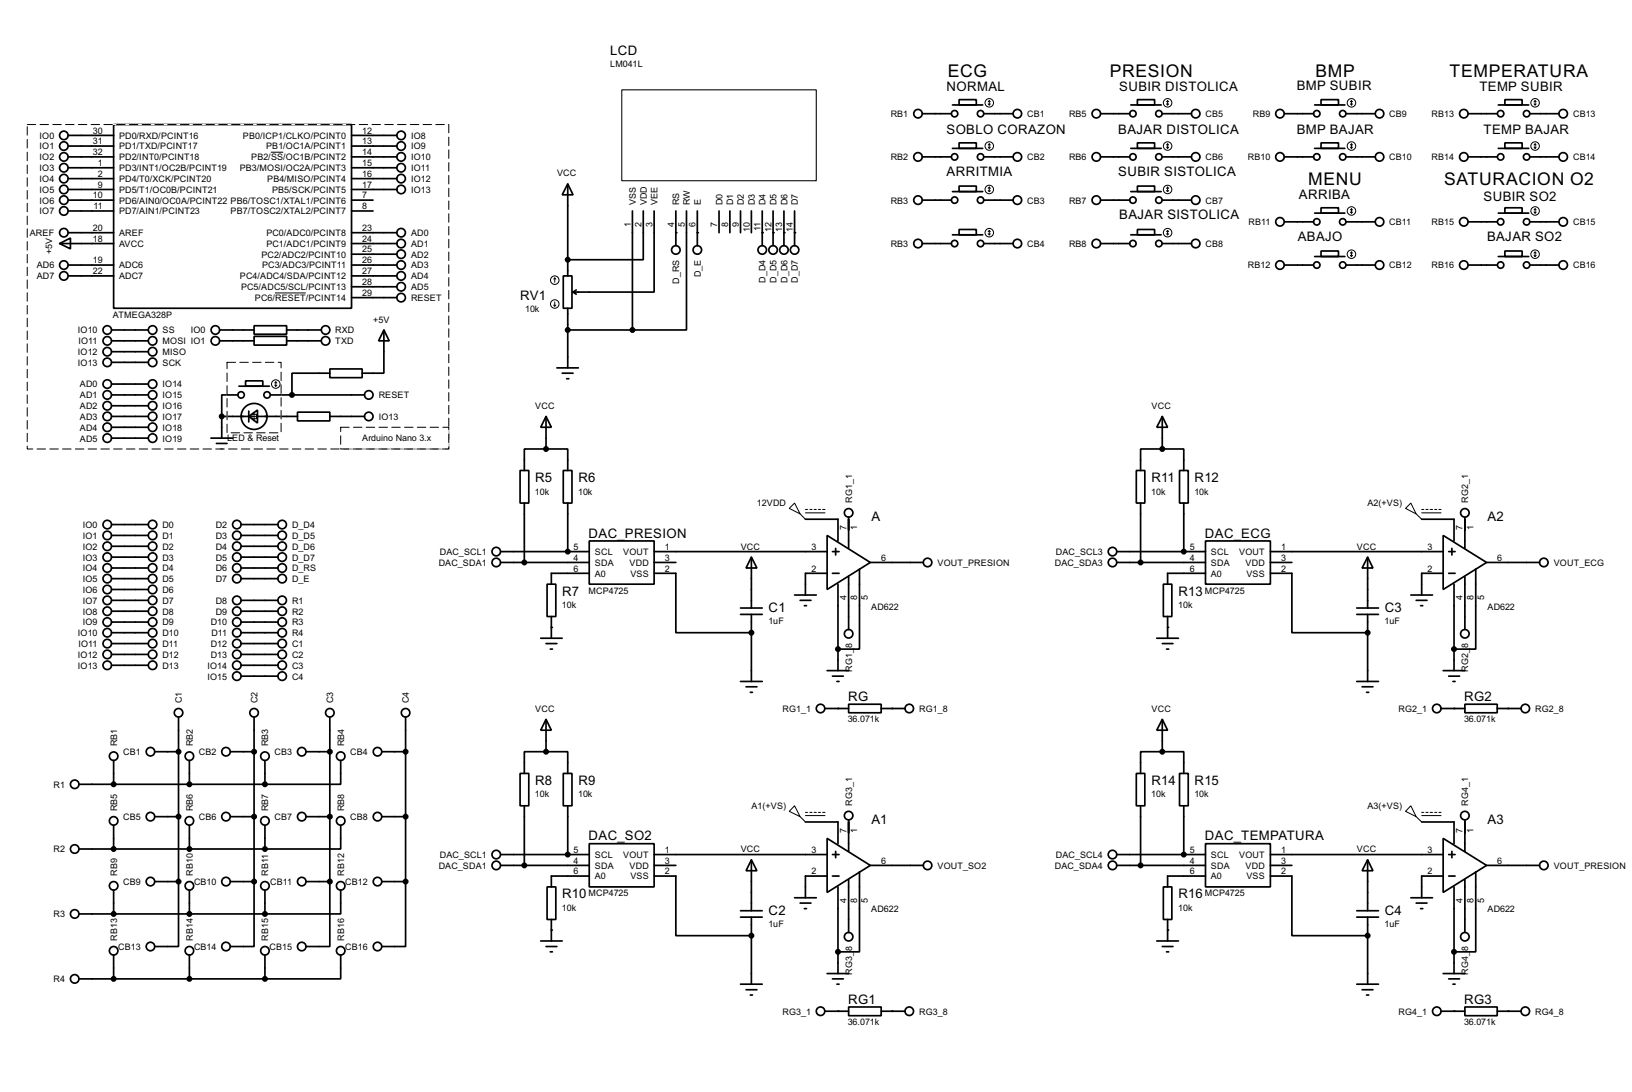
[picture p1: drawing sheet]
<svg xmlns="http://www.w3.org/2000/svg" width="383mm" height="256mm" viewBox="0 0 383 256" stroke-linecap="round" stroke-linejoin="round" font-family="sans-serif">
<g fill="none" stroke="#000" stroke-width=".4">
<path d="M16.1 39.4h10.6M16.1 36.9h10.6M16.1 34.3h10.6M16.1 31.8h10.6M26.7 29.3h55.9v43.1h-55.9zM82.6 39.4h10.7M82.6 36.9h10.7M82.6 34.3h10.7M82.6 31.8h10.7M216.7 36.9h6.9M216.7 26.7h6.9M223.8 24.7h7.1"/>
<path d="M223.8 34.9h7.1M225.4 23.4h4v1.3h-4zM225.4 33.6h4v1.3h-4zM231.2 36.9h6.9M231.2 26.7h6.9M258.6 36.9h6.9M258.6 26.7h6.9M265.7 24.7h7.2M265.7 34.9h7.2M267.3 23.4h4v1.3h-4zM267.3 33.6h4v1.3h-4zM273.1 36.9h6.9"/>
<path d="M273.1 26.7h6.9M301.8 36.9h6.9M301.8 26.7h6.9M308.9 24.7h7.1M308.9 34.9h7.1M310.4 23.4h4.1v1.3h-4.1zM310.4 33.6h4.1v1.3h-4.1zM316.3 36.9h6.8M316.3 26.7h6.8M345 36.9h6.8M345 26.7h6.8M352.1 24.7h7.1"/>
<path d="M352.1 34.9h7.1M353.6 23.4h4.1v1.3h-4.1zM353.6 33.6h4.1v1.3h-4.1zM359.5 36.9h6.8M359.5 26.7h6.8M14 57.2l2.6-1.3v2.6zM14 57.2h12.7M16.1 49.6h10.6M16.1 47h10.6M16.1 44.5h10.6M16.1 42h10.6M16.1 54.7h10.6"/>
<path d="M82.6 49.6h5.1M82.6 47h5.1M82.6 44.5h10.7M82.6 42h10.7M82.6 54.7h10.7M82.6 57.2h10.7M82.6 59.7h10.7M133.4 43.2l1.3 2.6h-2.6zM133.4 43.2v21.6M148.6 49.6v27.9M151.2 49.6v11.4h-17.8M153.7 49.6v19h-19"/>
<path d="M158.8 49.6v8.1M161.3 49.6v27.9h-12.7M163.9 49.6v8.1M169 49.6v5.1M171.5 49.6v5.1M174 49.6v5.1M176.6 49.6v5.1M179.1 49.6v8.1M181.7 49.6v8.1M184.2 49.6v8.1M186.7 49.6v8.1M216.7 47h6.9"/>
<path d="M216.7 57.2h6.9M223.8 45h7.1M223.8 55.2h7.1M225.4 43.7h4v1.3h-4zM225.4 53.9h4v1.3h-4zM231.2 47h6.9M231.2 57.2h6.9M258.6 47h6.9M258.6 57.2h6.9M265.7 45h7.2M265.7 55.2h7.2M267.3 43.7h4v1.3h-4z"/>
<path d="M267.3 53.9h4v1.3h-4zM273.1 47h6.9M273.1 57.2h6.9M301.8 52.1h6.9M308.9 50.1h7.1M310.4 48.8h4.1v1.3h-4.1zM310.4 59h4.1v1.3h-4.1zM316.3 52.1h6.8M345 52.1h6.8M352.1 50.1h7.1M353.6 48.8h4.1v1.3h-4.1zM353.6 59h4.1v1.3h-4.1z"/>
<path d="M359.5 52.1h6.8M16.1 62.3h10.6M16.1 64.8h10.6M26.2 77.5h8.7M51.6 77.5h8.1M59.7 76.5h7.7v2h-7.7zM59.7 79h7.7v2.1h-7.7zM67.4 77.5h8.1M82.6 62.3h10.7M82.6 64.8h10.7M82.6 67.4h10.7M82.6 69.9h10.7"/>
<path d="M90.2 77.5l1.3 2.6h-2.5zM90.2 77.5v10.2h-5.1M132.4 64.8h2v7.6h-2zM133.4 77.5h15.2M133.4 72.4v14M134.7 68.6l.7 .5M135.4 68.1l-.7 .5M301.8 62.3h6.9M308.9 60.3h7.1M316.3 62.3h6.8M345 62.3h6.8M352.1 60.3h7.1"/>
<path d="M359.5 62.3h6.8M26.2 97.8h8.7M26.2 80.1h8.7M26.2 82.6h8.7M26.2 85.1h8.7M26.2 90.2h8.7M26.2 92.8h8.7M26.2 95.3h8.7M51.6 80.1h8.1M52.1 97.8h6.4M52.1 97.8v5.1M55.9 92.8h-3.8v5"/>
<path d="M56.2 90.7h7.1M57.7 89.5h4.1v1.2h-4.1zM58.5 97.8l2-1.5v3.1zM58.5 96.6v2.5M60.5 97.8h9.4M63.6 92.8h22.1M67.4 80.1h8.1M69.9 96.8h7.6v2.1h-7.6zM77.5 86.7h7.6v2h-7.6zM77.5 87.7h-8.9v5.1M77.5 97.8h8.2M128.3 97.8l1.3 2.6h-2.5z"/>
<path d="M128.3 97.8v7.7M130.9 86.4h5M132.1 87.7h2.6M133.2 89h.5M273.1 97.8l1.3 2.6h-2.6zM273.1 97.8v7.7M26.2 100.4h8.7M26.2 102.9h8.7M49.6 102.9h5.1M50.9 104.2h2.5M51.9 105.5h.5M122.2 110.5h2.1v7.7h-2.1z"/>
<path d="M123.2 118.2v13.9M128.3 105.5h5.1v5M128.3 105.5h-5.1v5M132.4 110.5h2v7.7h-2zM133.4 118.2v11.4M267 110.5h2v7.7h-2zM268 118.2v13.9M273.1 105.5h5.1v5M273.1 105.5h-5.1v5M277.2 110.5h2v7.7h-2zM278.2 118.2v11.4M26.2 123.2h8.7"/>
<path d="M26.2 138.5h8.7M26.2 135.9h8.7M26.2 133.4h8.7M26.2 130.9h8.7M26.2 128.3h8.7M26.2 125.8h8.7M56.7 123.2h8.6M56.7 135.9h8.6M56.7 133.4h8.6M56.7 130.9h8.6M56.7 128.3h8.6M56.7 125.8h8.6"/>
<path d="M117.7 129.6h20.8M117.7 132.1h20.8M128.6 137.2h2v7.6h-2zM138.5 127.1h15.2v10.1h-15.2zM138.5 134.7h-8.9v2.5M153.7 134.7h5.1v13.9h17.8M153.7 129.6h40.7M153.7 132.1h5.1M176.6 130.9l1.3 2.5h-2.6zM176.6 130.9v11.9M186.7 139.8h5.1M189.3 122h7.6v5.1"/>
<path d="M194.4 125.8l10.1 6.3-10.1 6.4zM194.4 134.7h-5.1v5.1M195.6 134.7h1.6M195.6 129.6h1.6M196.4 128.8v1.6M196.9 137.2v20.3M199.4 121.5v7.3M199.4 135.4v12.5M202 133.7v18.8h-5.1M204.5 132.1h12.5M262.4 129.6h20.9M262.4 132.1h20.9"/>
<path d="M273.4 137.2h2v7.6h-2zM283.3 127.1h15.2v10.1h-15.2zM283.3 134.7h-8.9v2.5M298.5 134.7h5.1v13.9h17.8M298.5 129.6h40.6M298.5 132.1h5.1M321.4 130.9l1.2 2.5h-2.5zM321.4 130.9v11.9M331.5 139.8h5.1M334.1 122h7.6v5.1M339.1 125.8l10.2 6.3-10.2 6.4zM339.1 134.7h-5v5.1"/>
<path d="M340.4 134.7h1.5M340.4 129.6h1.5M341.2 128.8v1.6M341.7 137.2v20.3M344.2 121.5v7.3M344.2 135.4v12.5M346.8 133.7v18.8h-5.1M349.3 132.1h12.5M26.2 143.6h8.7M26.2 141h8.7M26.2 156.3h8.7M26.2 153.7h8.7"/>
<path d="M26.2 151.2h8.7M26.2 148.6h8.7M26.2 146.1h8.7M56.7 143.6h8.6M56.7 141h8.6M56.7 156.3h8.6M56.7 153.7h8.6M56.7 151.2h8.6M56.7 148.6h8.6M56.7 146.1h8.6M56.7 158.8h8.6M127.1 149.9h5"/>
<path d="M128.3 151.2h2.6M129.3 152.5h.5M129.6 144.8v5.1M174 142.8h5.1M174 144.3h5.1M176.6 144.3v15.8M188 141h2.6M189 142.3h.5M194.4 157.5h5M195.6 158.8h2.6M271.8 149.9h5.1M273.1 151.2h2.5"/>
<path d="M274.1 152.5h.5M274.4 144.8v5.1M318.8 142.8h5.1M318.8 144.3h5.1M321.4 144.3v15.8M332.8 141h2.5M333.8 142.3h.5M339.1 157.5h5.1M340.4 158.8h2.6M26.7 178.6v5.6M36.4 176.6h5.6M42 168.5v38.6"/>
<path d="M44.5 178.6v5.6M54.2 176.6h5.5M59.7 168.5v38.6M62.3 178.6v5.6M71.9 176.6h5.6M77.5 168.5v38.6M80.1 178.6v5.6h-17.8M89.7 176.6h5.6M95.3 168.5v38.6M128.3 169l1.3 2.5h-2.5zM128.3 176.6h5.1v5.1M128.3 176.6h-5.1v5.1"/>
<path d="M128.3 169v7.6M174 160.1h5.1M175.3 161.3h2.6M176.3 162.6h.5M193.9 166.4h5.5M196.7 160.1h.5M199.4 165.4h7.7v2h-7.7zM207.1 166.4h5.6M273.1 169l1.3 2.5h-2.6zM273.1 176.6h5.1v5.1M273.1 176.6h-5.1v5.1M273.1 169v7.6"/>
<path d="M318.8 160.1h5.1M320.1 161.3h2.5M321.1 162.6h.5M338.6 166.4h5.6M341.4 160.1h.5M344.2 165.4h7.6v2h-7.6zM351.8 166.4h5.6M18.6 184.2h43.7M18.6 199.4h43.7M26.7 193.9v5.5M36.4 191.8h5.6M44.5 193.9v5.5"/>
<path d="M54.2 191.8h5.5M62.3 193.9v5.5M71.9 191.8h5.6M80.1 193.9v5.5h-17.8M89.7 191.8h5.6M122.2 181.7h2.1v7.6h-2.1zM123.2 189.3v14M132.4 181.7h2v7.6h-2zM133.4 189.3v11.4M138.5 198.2h15.2v10.1h-15.2zM189.3 193.1h7.6v5.1M194.4 196.9l10.1 6.4-10.1 6.3z"/>
<path d="M196.4 200v1.5M199.4 192.6v7.4M267 181.7h2v7.6h-2zM268 189.3v14M277.2 181.7h2v7.6h-2zM278.2 189.3v11.4M283.3 198.2h15.2v10.1h-15.2zM334.1 193.1h7.6v5.1M339.1 196.9l10.2 6.4-10.2 6.3zM341.2 200v1.5M344.2 192.6v7.4M18.6 214.7h43.7"/>
<path d="M26.7 209.1v5.6M36.4 207.1h5.6M42 207.1v15.2h-5.6M44.5 209.1v5.6M54.2 207.1h5.5M59.7 207.1v15.2h-5.5M62.3 209.1v5.6M71.9 207.1h5.6M77.5 207.1v15.2h-5.6M80.1 209.1v5.6h-17.8M89.7 207.1h5.6M95.3 207.1v15.2h-5.6"/>
<path d="M117.7 200.7h20.8M117.7 203.3h20.8M128.6 208.3h2v7.7h-2zM129.6 216v5M138.5 205.8h-8.9v2.5M153.7 205.8h5.1v14h17.8M153.7 200.7h40.7M153.7 203.3h5.1M174 213.9h5.1M174 215.4h5.1M176.6 202l1.3 2.5h-2.6zM176.6 202v11.9"/>
<path d="M176.6 215.4v15.8M186.7 210.9h5.1M188 212.1h2.6M189 213.4h.5M194.4 205.8h-5.1v5.1M195.6 205.8h1.6M195.6 200.7h1.6M196.9 208.3v20.4M199.4 206.6v12.4M202 204.8v18.8h-5.1M204.5 203.3h12.5M262.4 200.7h20.9"/>
<path d="M262.4 203.3h20.9M273.4 208.3h2v7.7h-2zM274.4 216v5M283.3 205.8h-8.9v2.5M298.5 205.8h5.1v14h17.8M298.5 200.7h40.6M298.5 203.3h5.1M318.8 213.9h5.1M318.8 215.4h5.1M321.4 202l1.2 2.5h-2.5zM321.4 202v11.9M321.4 215.4v15.8"/>
<path d="M331.5 210.9h5.1M332.8 212.1h2.5M333.8 213.4h.5M339.1 205.8h-5v5.1M340.4 205.8h1.5M340.4 200.7h1.5M341.7 208.3v20.4M344.2 206.6v12.4M346.8 204.8v18.8h-5.1M349.3 203.3h12.5M18.6 229.9h43.7M26.7 224.3v5.6"/>
<path d="M44.5 224.3v5.6M62.3 224.3v5.6M80.1 224.3v5.6h-17.8M127.1 221h5M128.3 222.3h2.6M129.3 223.6h.5M174 231.2h5.1M175.3 232.5h2.6M176.3 233.7h.5M193.9 237.5h5.5M194.4 228.7h5M195.6 229.9h2.6"/>
<path d="M196.7 231.2h.5M199.4 236.5h7.7v2.1h-7.7zM207.1 237.5h5.6M271.8 221h5.1M273.1 222.3h2.5M274.1 223.6h.5M318.8 231.2h5.1M320.1 232.5h2.5M321.1 233.7h.5M338.6 237.5h5.6M339.1 228.7h5.1M340.4 229.9h2.6"/>
<path d="M341.4 231.2h.5M344.2 236.5h7.6v2.1h-7.6zM351.8 237.5h5.6"/>
<circle cx="15" cy="36.9" r="1"/>
<circle cx="15" cy="31.8" r="1"/>
<circle cx="15" cy="39.4" r="1"/>
<circle cx="15" cy="34.3" r="1"/>
<circle cx="94.2" cy="31.8" r="1"/>
<circle cx="94.2" cy="34.3" r="1"/>
<circle cx="94.2" cy="36.9" r="1"/>
<circle cx="94.2" cy="39.4" r="1"/>
<circle cx="215.7" cy="36.9" r="1"/>
<circle cx="215.7" cy="26.7" r="1"/>
<circle cx="224.3" cy="26.7" r=".75"/>
<circle cx="224.3" cy="36.9" r=".75"/>
<circle cx="230.4" cy="26.7" r=".75"/>
<circle cx="230.4" cy="36.9" r=".75"/>
<circle cx="239" cy="36.9" r="1"/>
<circle cx="239" cy="26.7" r="1"/>
<circle cx="257.6" cy="36.9" r="1"/>
<circle cx="257.6" cy="26.7" r="1"/>
<circle cx="266.2" cy="36.9" r=".75"/>
<circle cx="266.2" cy="26.7" r=".75"/>
<circle cx="272.3" cy="36.9" r=".75"/>
<circle cx="272.3" cy="26.7" r=".75"/>
<circle cx="280.9" cy="36.9" r="1"/>
<circle cx="280.9" cy="26.7" r="1"/>
<circle cx="300.7" cy="26.7" r="1"/>
<circle cx="300.7" cy="36.9" r="1"/>
<circle cx="309.4" cy="36.9" r=".75"/>
<circle cx="309.4" cy="26.7" r=".75"/>
<circle cx="315.5" cy="36.9" r=".75"/>
<circle cx="315.5" cy="26.7" r=".75"/>
<circle cx="324.1" cy="36.9" r="1"/>
<circle cx="324.1" cy="26.7" r="1"/>
<circle cx="343.9" cy="26.7" r="1"/>
<circle cx="343.9" cy="36.9" r="1"/>
<circle cx="352.6" cy="36.9" r=".75"/>
<circle cx="352.6" cy="26.7" r=".75"/>
<circle cx="358.7" cy="36.9" r=".75"/>
<circle cx="358.7" cy="26.7" r=".75"/>
<circle cx="367.3" cy="26.7" r="1"/>
<circle cx="367.3" cy="36.9" r="1"/>
<circle cx="15" cy="47" r="1"/>
<circle cx="15" cy="42" r="1"/>
<circle cx="15" cy="49.6" r="1"/>
<circle cx="15" cy="44.5" r="1"/>
<circle cx="15" cy="54.7" r="1"/>
<circle cx="94.2" cy="44.5" r="1"/>
<circle cx="94.2" cy="42" r="1"/>
<circle cx="94.2" cy="54.7" r="1"/>
<circle cx="94.2" cy="57.2" r="1"/>
<circle cx="94.2" cy="59.7" r="1"/>
<circle cx="158.8" cy="58.7" r="1"/>
<circle cx="163.8" cy="58.7" r="1"/>
<circle cx="179.1" cy="58.7" r="1"/>
<circle cx="181.6" cy="58.7" r="1"/>
<circle cx="184.2" cy="58.7" r="1"/>
<circle cx="186.7" cy="58.7" r="1"/>
<circle cx="215.7" cy="47" r="1"/>
<circle cx="215.7" cy="57.2" r="1"/>
<circle cx="224.3" cy="57.2" r=".75"/>
<circle cx="224.3" cy="47" r=".75"/>
<circle cx="230.4" cy="57.2" r=".75"/>
<circle cx="230.4" cy="47" r=".75"/>
<circle cx="239" cy="47" r="1"/>
<circle cx="239" cy="57.2" r="1"/>
<circle cx="257.6" cy="47" r="1"/>
<circle cx="257.6" cy="57.2" r="1"/>
<circle cx="266.2" cy="57.2" r=".75"/>
<circle cx="266.2" cy="47" r=".75"/>
<circle cx="272.3" cy="57.2" r=".75"/>
<circle cx="272.3" cy="47" r=".75"/>
<circle cx="280.9" cy="47" r="1"/>
<circle cx="280.9" cy="57.2" r="1"/>
<circle cx="300.7" cy="52.1" r="1"/>
<circle cx="309.4" cy="52.1" r=".75"/>
<circle cx="315.5" cy="52.1" r=".75"/>
<circle cx="324.1" cy="52.1" r="1"/>
<circle cx="343.9" cy="52.1" r="1"/>
<circle cx="352.6" cy="52.1" r=".75"/>
<circle cx="358.7" cy="52.1" r=".75"/>
<circle cx="367.3" cy="52.1" r="1"/>
<circle cx="15" cy="64.8" r="1"/>
<circle cx="15" cy="62.3" r="1"/>
<circle cx="25.2" cy="77.5" r="1"/>
<circle cx="35.8" cy="77.5" r="1"/>
<circle cx="50.6" cy="77.5" r="1"/>
<circle cx="76.5" cy="77.5" r="1"/>
<circle cx="94.2" cy="64.8" r="1"/>
<circle cx="94.2" cy="62.3" r="1"/>
<circle cx="94.2" cy="67.4" r="1"/>
<circle cx="94.2" cy="69.9" r="1"/>
<circle cx="300.7" cy="62.3" r="1"/>
<circle cx="309.4" cy="62.3" r=".75"/>
<circle cx="315.5" cy="62.3" r=".75"/>
<circle cx="324.1" cy="62.3" r="1"/>
<circle cx="343.9" cy="62.3" r="1"/>
<circle cx="352.6" cy="62.3" r=".75"/>
<circle cx="358.7" cy="62.3" r=".75"/>
<circle cx="367.3" cy="62.3" r="1"/>
<circle cx="25.2" cy="82.6" r="1"/>
<circle cx="25.2" cy="95.3" r="1"/>
<circle cx="25.2" cy="85.1" r="1"/>
<circle cx="25.2" cy="97.8" r="1"/>
<circle cx="25.2" cy="80.1" r="1"/>
<circle cx="25.2" cy="92.8" r="1"/>
<circle cx="25.2" cy="90.2" r="1"/>
<circle cx="35.8" cy="97.8" r="1"/>
<circle cx="35.8" cy="82.6" r="1"/>
<circle cx="35.8" cy="85.1" r="1"/>
<circle cx="35.8" cy="92.8" r="1"/>
<circle cx="35.8" cy="95.3" r="1"/>
<circle cx="35.8" cy="90.2" r="1"/>
<circle cx="35.8" cy="80.1" r="1"/>
<circle cx="50.6" cy="80.1" r="1"/>
<circle cx="56.6" cy="92.8" r=".75"/>
<circle cx="59.7" cy="97.8" r="3.1"/>
<circle cx="62.7" cy="92.8" r=".75"/>
<circle cx="76.5" cy="80.1" r="1"/>
<circle cx="86.6" cy="97.8" r="1"/>
<circle cx="86.6" cy="92.8" r="1"/>
<circle cx="25.2" cy="100.4" r="1"/>
<circle cx="25.2" cy="102.9" r="1"/>
<circle cx="35.8" cy="102.9" r="1"/>
<circle cx="35.8" cy="100.4" r="1"/>
<circle cx="25.2" cy="138.5" r="1"/>
<circle cx="25.2" cy="133.4" r="1"/>
<circle cx="25.2" cy="125.8" r="1"/>
<circle cx="25.2" cy="130.9" r="1"/>
<circle cx="25.2" cy="135.9" r="1"/>
<circle cx="25.2" cy="123.2" r="1"/>
<circle cx="25.2" cy="128.3" r="1"/>
<circle cx="35.8" cy="133.4" r="1"/>
<circle cx="35.8" cy="128.3" r="1"/>
<circle cx="35.8" cy="138.5" r="1"/>
<circle cx="35.8" cy="135.9" r="1"/>
<circle cx="35.8" cy="130.9" r="1"/>
<circle cx="35.8" cy="125.8" r="1"/>
<circle cx="35.8" cy="123.2" r="1"/>
<circle cx="55.6" cy="133.4" r="1"/>
<circle cx="55.6" cy="128.3" r="1"/>
<circle cx="55.6" cy="123.2" r="1"/>
<circle cx="55.6" cy="135.9" r="1"/>
<circle cx="55.6" cy="130.9" r="1"/>
<circle cx="55.6" cy="125.8" r="1"/>
<circle cx="66.3" cy="128.3" r="1"/>
<circle cx="66.3" cy="135.9" r="1"/>
<circle cx="66.3" cy="133.4" r="1"/>
<circle cx="66.3" cy="125.8" r="1"/>
<circle cx="66.3" cy="123.2" r="1"/>
<circle cx="66.3" cy="130.9" r="1"/>
<circle cx="116.6" cy="132.1" r="1"/>
<circle cx="116.6" cy="129.6" r="1"/>
<circle cx="199.4" cy="120.5" r="1"/>
<circle cx="217.9" cy="132.1" r="1"/>
<circle cx="261.4" cy="132.1" r="1"/>
<circle cx="261.4" cy="129.6" r="1"/>
<circle cx="344.2" cy="120.5" r="1"/>
<circle cx="362.7" cy="132.1" r="1"/>
<circle cx="25.2" cy="143.6" r="1"/>
<circle cx="25.2" cy="156.3" r="1"/>
<circle cx="25.2" cy="141" r="1"/>
<circle cx="25.2" cy="153.7" r="1"/>
<circle cx="25.2" cy="148.6" r="1"/>
<circle cx="25.2" cy="151.2" r="1"/>
<circle cx="25.2" cy="146.1" r="1"/>
<circle cx="35.8" cy="143.6" r="1"/>
<circle cx="35.8" cy="141" r="1"/>
<circle cx="35.8" cy="151.2" r="1"/>
<circle cx="35.8" cy="153.7" r="1"/>
<circle cx="35.8" cy="148.6" r="1"/>
<circle cx="35.8" cy="146.1" r="1"/>
<circle cx="35.8" cy="156.3" r="1"/>
<circle cx="55.6" cy="153.7" r="1"/>
<circle cx="55.6" cy="141" r="1"/>
<circle cx="55.6" cy="156.3" r="1"/>
<circle cx="55.6" cy="143.6" r="1"/>
<circle cx="55.6" cy="151.2" r="1"/>
<circle cx="55.6" cy="158.8" r="1"/>
<circle cx="55.6" cy="148.6" r="1"/>
<circle cx="55.6" cy="146.1" r="1"/>
<circle cx="66.3" cy="146.1" r="1"/>
<circle cx="66.3" cy="141" r="1"/>
<circle cx="66.3" cy="156.3" r="1"/>
<circle cx="66.3" cy="148.6" r="1"/>
<circle cx="66.3" cy="143.6" r="1"/>
<circle cx="66.3" cy="153.7" r="1"/>
<circle cx="66.3" cy="151.2" r="1"/>
<circle cx="66.3" cy="158.8" r="1"/>
<circle cx="199.4" cy="148.9" r="1"/>
<circle cx="344.2" cy="148.9" r="1"/>
<circle cx="26.7" cy="177.6" r="1"/>
<circle cx="35.3" cy="176.6" r="1"/>
<circle cx="41.9" cy="167.4" r="1"/>
<circle cx="44.5" cy="177.6" r="1"/>
<circle cx="53.1" cy="176.6" r="1"/>
<circle cx="59.7" cy="167.4" r="1"/>
<circle cx="62.2" cy="177.6" r="1"/>
<circle cx="70.9" cy="176.6" r="1"/>
<circle cx="77.5" cy="167.4" r="1"/>
<circle cx="80" cy="177.6" r="1"/>
<circle cx="88.7" cy="176.6" r="1"/>
<circle cx="95.3" cy="167.4" r="1"/>
<circle cx="192.8" cy="166.4" r="1"/>
<circle cx="213.6" cy="166.4" r="1"/>
<circle cx="337.6" cy="166.4" r="1"/>
<circle cx="358.4" cy="166.4" r="1"/>
<circle cx="17.5" cy="184.2" r="1"/>
<circle cx="17.5" cy="199.4" r="1"/>
<circle cx="26.7" cy="192.8" r="1"/>
<circle cx="35.3" cy="191.8" r="1"/>
<circle cx="44.5" cy="192.8" r="1"/>
<circle cx="53.1" cy="191.8" r="1"/>
<circle cx="62.2" cy="192.8" r="1"/>
<circle cx="70.9" cy="191.8" r="1"/>
<circle cx="80" cy="192.8" r="1"/>
<circle cx="88.7" cy="191.8" r="1"/>
<circle cx="199.4" cy="191.6" r="1"/>
<circle cx="344.2" cy="191.6" r="1"/>
<circle cx="17.5" cy="214.7" r="1"/>
<circle cx="26.7" cy="208.1" r="1"/>
<circle cx="35.3" cy="207.1" r="1"/>
<circle cx="44.5" cy="208.1" r="1"/>
<circle cx="53.1" cy="207.1" r="1"/>
<circle cx="62.2" cy="208.1" r="1"/>
<circle cx="70.9" cy="207.1" r="1"/>
<circle cx="80" cy="208.1" r="1"/>
<circle cx="88.7" cy="207.1" r="1"/>
<circle cx="116.6" cy="203.3" r="1"/>
<circle cx="116.6" cy="200.7" r="1"/>
<circle cx="217.9" cy="203.3" r="1"/>
<circle cx="261.4" cy="200.7" r="1"/>
<circle cx="261.4" cy="203.3" r="1"/>
<circle cx="362.7" cy="203.3" r="1"/>
<circle cx="17.5" cy="229.9" r="1"/>
<circle cx="26.7" cy="223.3" r="1"/>
<circle cx="35.3" cy="222.3" r="1"/>
<circle cx="44.5" cy="223.3" r="1"/>
<circle cx="53.1" cy="222.3" r="1"/>
<circle cx="62.2" cy="223.3" r="1"/>
<circle cx="70.9" cy="222.3" r="1"/>
<circle cx="80" cy="223.3" r="1"/>
<circle cx="88.7" cy="222.3" r="1"/>
<circle cx="192.8" cy="237.5" r="1"/>
<circle cx="199.4" cy="220" r="1"/>
<circle cx="213.6" cy="237.5" r="1"/>
<circle cx="337.6" cy="237.5" r="1"/>
<circle cx="344.2" cy="220" r="1"/>
<circle cx="358.4" cy="237.5" r="1"/>
</g>
<g fill="#000">
<circle cx="158.8" cy="54.7" r=".2"/>
<circle cx="163.9" cy="54.7" r=".2"/>
<circle cx="179.1" cy="54.7" r=".2"/>
<circle cx="181.7" cy="54.7" r=".2"/>
<circle cx="184.2" cy="54.7" r=".2"/>
<circle cx="186.7" cy="54.7" r=".2"/>
<circle cx="133.4" cy="61" r=".2"/>
<circle cx="133.4" cy="129.6" r=".2"/>
<circle cx="278.2" cy="129.6" r=".2"/>
<circle cx="129.6" cy="147.4" r=".2"/>
<circle cx="176.6" cy="148.6" r=".2"/>
<circle cx="274.4" cy="147.4" r=".2"/>
<circle cx="321.4" cy="148.6" r=".2"/>
<circle cx="196.9" cy="166.4" r=".2"/>
<circle cx="209.6" cy="166.4" r=".2"/>
<circle cx="341.7" cy="166.4" r=".2"/>
<circle cx="354.4" cy="166.4" r=".2"/>
<circle cx="129.6" cy="218.5" r=".2"/>
<circle cx="133.4" cy="200.7" r=".2"/>
<circle cx="176.6" cy="219.8" r=".2"/>
<circle cx="274.4" cy="218.5" r=".2"/>
<circle cx="278.2" cy="200.7" r=".2"/>
<circle cx="321.4" cy="219.8" r=".2"/>
<circle cx="196.9" cy="237.5" r=".2"/>
<circle cx="209.6" cy="237.5" r=".2"/>
<circle cx="341.7" cy="237.5" r=".2"/>
<circle cx="354.4" cy="237.5" r=".2"/>
</g>
<g fill="none" stroke="#000" stroke-width=".23">
<path d="M63.7 35.8h2.9M232.2 24.4l.3 .3M232.2 34.6l.3 .3M232.5 23.7v1M232.5 33.8v1.1M232.5 23.7l-.3 .2M232.5 23.7l.2 .2M232.5 33.8l-.3 .3M232.5 33.8l.2 .3M232.7 24.4l-.2 .3M232.7 34.6l-.2 .3M274.1 24.4l.3 .3"/>
<path d="M274.1 34.6l.3 .3M274.4 23.7v1M274.4 33.8v1.1M274.4 23.7l-.3 .2M274.4 23.7l.2 .2M274.4 33.8l-.3 .3M274.4 33.8l.2 .3M274.6 24.4l-.2 .3M274.6 34.6l-.2 .3M317.3 24.4l.3 .3M317.3 34.6l.3 .3M317.6 23.7v1"/>
<path d="M317.6 33.8v1.1M317.6 23.7l-.3 .2M317.6 23.7l.2 .2M317.6 33.8l-.3 .3M317.6 33.8l.2 .3M317.8 24.4l-.2 .3M317.8 34.6l-.2 .3M360.5 24.4l.2 .3M360.5 34.6l.2 .3M360.7 23.7v1M360.7 33.8v1.1M360.7 23.7l-.2 .2"/>
<path d="M360.7 23.7l.3 .2M360.7 33.8l-.2 .3M360.7 33.8l.3 .3M361 24.4l-.3 .3M361 34.6l-.3 .3M232.2 44.8l.3 .2M232.2 54.9l.3 .3M232.5 44v1M232.5 54.2v1M232.5 44l-.3 .3M232.5 44l.2 .3M232.5 54.2l-.3 .2"/>
<path d="M232.5 54.2l.2 .2M232.7 44.8l-.2 .2M232.7 54.9l-.2 .3M274.1 44.8l.3 .2M274.1 54.9l.3 .3M274.4 44v1M274.4 54.2v1M274.4 44l-.3 .3M274.4 44l.2 .3M274.4 54.2l-.3 .2M274.4 54.2l.2 .2M274.6 44.8l-.2 .2"/>
<path d="M274.6 54.9l-.2 .3M317.3 49.8l.3 .3M317.3 60l.3 .3M317.6 49.1v1M317.6 59.2v1.1M317.6 49.1l-.3 .2M317.6 49.1l.2 .2M317.6 59.2l-.3 .3M317.6 59.2l.2 .3M317.8 49.8l-.2 .3M317.8 60l-.2 .3M360.5 49.8l.2 .3"/>
<path d="M360.5 60l.2 .3M360.7 49.1v1M360.7 59.2v1.1M360.7 49.1l-.2 .2M360.7 49.1l.3 .2M360.7 59.2l-.2 .3M360.7 59.2l.3 .3M361 49.8l-.3 .3M361 60l-.3 .3M64.6 68.8h7.3M130.1 71.7l.3 .2M130.4 65.3l-.3 .3"/>
<path d="M130.4 65.3l.2 .3M130.4 65.3v1M130.4 70.9v1M130.6 71.7l-.2 .2M58.7 97.8h2.1M59.2 97.3h1.1v1.1h-1.1zM59.7 96.8v2.1M64.6 90.5l.2 .2M64.8 89.7v1M64.8 89.7l-.2 .3M64.8 89.7l.3 .3M65.1 90.5l-.3 .2"/>
<path d="M185.5 119.4l1.2-1.2 1.3 2.5zM189.3 119.7h.5M190.3 119.7h.5M191.3 119.7h.5M192.3 119.7h.5M193.3 119.7h.6M331.5 118.2l1.3 2.5-2.5-1.3zM334.1 119.7h.5M335.1 119.7h.5M336.1 119.7h.5M337.1 119.7h.5M338.1 119.7h.5"/>
<path d="M188 120.7l1.3 1.3M189.3 120.5h4.6M332.8 120.7l1.3 1.3M334.1 120.5h4.5M186.7 189.3l1.3 2.5-2.5-1.2zM188 191.8l1.3 1.3M189.3 190.8h.5M189.3 191.6h4.6M190.3 190.8h.5M191.3 190.8h.5M192.3 190.8h.5M193.3 190.8h.6"/>
<path d="M331.5 189.3l1.3 2.5-2.5-1.2zM332.8 191.8l1.3 1.3M334.1 190.8h.5M334.1 191.6h4.5M335.1 190.8h.5M336.1 190.8h.5M337.1 190.8h.5M338.1 190.8h.5"/>
<circle cx="232.4" cy="34.3" r="1"/>
<circle cx="232.4" cy="24.2" r="1"/>
<circle cx="274.3" cy="34.3" r="1"/>
<circle cx="274.3" cy="24.2" r="1"/>
<circle cx="317.5" cy="34.3" r="1"/>
<circle cx="317.5" cy="24.2" r="1"/>
<circle cx="360.7" cy="34.3" r="1"/>
<circle cx="360.7" cy="24.2" r="1"/>
<circle cx="232.4" cy="44.5" r="1"/>
<circle cx="232.4" cy="54.7" r="1"/>
<circle cx="274.3" cy="44.5" r="1"/>
<circle cx="274.3" cy="54.7" r="1"/>
<circle cx="317.5" cy="49.6" r="1"/>
<circle cx="317.5" cy="59.7" r="1"/>
<circle cx="360.7" cy="49.6" r="1"/>
<circle cx="360.7" cy="59.7" r="1"/>
<circle cx="130.3" cy="71.4" r="1"/>
<circle cx="130.3" cy="65.8" r="1"/>
<circle cx="64.8" cy="90.2" r="1"/>
</g>
<path d="M6.4 29.3h99.1v76.2h-99.1zM53.4 85.1h12.7v16.6h-12.7zM80.1 100.4h25.4v5.1h-25.4z" fill="none" stroke="#fff" stroke-width=".23"/>
<path d="M6.4 29.3h99.1v76.2h-99.1zM53.4 85.1h12.7v16.6h-12.7zM80.1 100.4h25.4v5.1h-25.4z" fill="none" stroke="#000" stroke-width=".23" stroke-dasharray="2 1"/>
<g fill="#000" stroke="#000" stroke-width=".4">
<circle cx="133.4" cy="61" r=".5"/>
<circle cx="133.4" cy="77.5" r=".5"/>
<circle cx="148.6" cy="77.5" r=".5"/>
<circle cx="52.1" cy="97.8" r=".5"/>
<circle cx="68.6" cy="92.8" r=".5"/>
<circle cx="128.3" cy="105.5" r=".5"/>
<circle cx="273.1" cy="105.5" r=".5"/>
<circle cx="123.2" cy="132.1" r=".5"/>
<circle cx="133.4" cy="129.6" r=".5"/>
<circle cx="268" cy="132.1" r=".5"/>
<circle cx="278.1" cy="129.6" r=".5"/>
<circle cx="176.5" cy="148.6" r=".5"/>
<circle cx="196.9" cy="152.5" r=".5"/>
<circle cx="321.3" cy="148.6" r=".5"/>
<circle cx="341.6" cy="152.5" r=".5"/>
<circle cx="41.9" cy="176.6" r=".5"/>
<circle cx="59.7" cy="176.6" r=".5"/>
<circle cx="77.5" cy="176.6" r=".5"/>
<circle cx="95.3" cy="176.6" r=".5"/>
<circle cx="128.3" cy="176.6" r=".5"/>
<circle cx="273.1" cy="176.6" r=".5"/>
<circle cx="26.7" cy="184.2" r=".5"/>
<circle cx="26.7" cy="199.4" r=".5"/>
<circle cx="41.9" cy="191.8" r=".5"/>
<circle cx="44.5" cy="199.4" r=".5"/>
<circle cx="44.5" cy="184.2" r=".5"/>
<circle cx="59.7" cy="191.8" r=".5"/>
<circle cx="62.2" cy="184.2" r=".5"/>
<circle cx="62.2" cy="199.4" r=".5"/>
<circle cx="77.5" cy="191.8" r=".5"/>
<circle cx="95.3" cy="191.8" r=".5"/>
<circle cx="26.7" cy="214.7" r=".5"/>
<circle cx="41.9" cy="207.1" r=".5"/>
<circle cx="44.5" cy="214.7" r=".5"/>
<circle cx="59.7" cy="207.1" r=".5"/>
<circle cx="62.2" cy="214.7" r=".5"/>
<circle cx="77.5" cy="207.1" r=".5"/>
<circle cx="95.3" cy="207.1" r=".5"/>
<circle cx="123.2" cy="203.3" r=".5"/>
<circle cx="133.4" cy="200.7" r=".5"/>
<circle cx="176.5" cy="219.8" r=".5"/>
<circle cx="268" cy="203.3" r=".5"/>
<circle cx="278.1" cy="200.7" r=".5"/>
<circle cx="321.3" cy="219.8" r=".5"/>
<circle cx="26.7" cy="229.9" r=".5"/>
<circle cx="44.5" cy="229.9" r=".5"/>
<circle cx="62.2" cy="229.9" r=".5"/>
<circle cx="196.9" cy="223.6" r=".5"/>
<circle cx="341.6" cy="223.6" r=".5"/>
</g>
<path d="M146.1 21.1h45.7v21.4h-45.7z" fill="none" stroke="#000" stroke-width=".25"/>
<g font-size="4.6">
<text x="222.7" y="18">ECG</text>
<text x="260.8" y="18">PRESION</text>
<text x="309.1" y="18">BMP</text>
<text x="340.6" y="18">TEMPERATURA</text>
<text x="307.4" y="43.4">MENU</text>
<text x="339.3" y="43.4">SATURACION O2</text>
</g>
<g font-size="3.5">
<text x="143.4" y="12.9">LCD</text>
<text x="222.4" y="21.3">NORMAL</text>
<text x="263" y="21.3">SUBIR DISTOLICA</text>
<text x="304.7" y="21.1">BMP SUBIR</text>
<text x="347.6" y="21.3">TEMP SUBIR</text>
<text x="222.4" y="31.5">SOBLO CORAZON</text>
<text x="262.8" y="31.5">BAJAR DISTOLICA</text>
<text x="304.7" y="31.5">BMP BAJAR</text>
<text x="348.6" y="31.5">TEMP BAJAR</text>
<text x="222.4" y="41.4">ARRITMIA</text>
<text x="262.8" y="41.4">SUBIR SISTOLICA</text>
<text x="305.2" y="46.7">ARRIBA</text>
<text x="348.6" y="47.3">SUBIR SO2</text>
<text x="263" y="51.5">BAJAR SISTOLICA</text>
<text x="305" y="56.7">ABAJO</text>
<text x="349.4" y="56.7">BAJAR SO2</text>
<text x="122.2" y="70.4">RV1</text>
<text x="125.8" y="113.2">R5</text>
<text x="135.9" y="113.2">R6</text>
<text x="270.6" y="113.2">R11</text>
<text x="280.7" y="113.2">R12</text>
<text x="204.8" y="122.4">A</text>
<text x="349.6" y="122.4">A2</text>
<text x="138.3" y="126.3">DAC_PRESION</text>
<text x="283.1" y="126.3">DAC_ECG</text>
<text x="132.1" y="139.9">R7</text>
<text x="180.6" y="143.7">C1</text>
<text x="276.9" y="139.9">R13</text>
<text x="325.4" y="143.7">C3</text>
<text x="199.3" y="164.6">RG</text>
<text x="344.1" y="164.6">RG2</text>
<text x="125.8" y="184.4">R8</text>
<text x="135.9" y="184.4">R9</text>
<text x="270.6" y="184.4">R14</text>
<text x="280.7" y="184.4">R15</text>
<text x="138.3" y="197.4">DAC_SO2</text>
<text x="204.8" y="193.6">A1</text>
<text x="283.1" y="197.4">DAC_TEMPATURA</text>
<text x="349.6" y="193.6">A3</text>
<text x="132.1" y="211">R10</text>
<text x="180.6" y="214.8">C2</text>
<text x="276.9" y="211">R16</text>
<text x="325.4" y="214.8">C4</text>
<text x="199.3" y="235.7">RG1</text>
<text x="344.1" y="235.7">RG3</text>
</g>
<g font-size="2.4">
<text x="143.4" y="15.8">LM041L</text>
<text x="209.3" y="27.5">RB1</text>
<text x="241.4" y="27.5">CB1</text>
<text x="251.2" y="27.5">RB5</text>
<text x="283.3" y="27.5">CB5</text>
<text x="294.4" y="27.5">RB9</text>
<text x="326.4" y="27.5">CB9</text>
<text x="336.4" y="27.5">RB13</text>
<text x="369.6" y="27.5">CB13</text>
<text x="9.3" y="35.1">IO1</text>
<text x="9.3" y="32.6">IO0</text>
<text x="21.9" y="33.9">31</text>
<text x="21.9" y="31.4">30</text>
<text x="28" y="35.1">PD1/TXD/PCINT17</text>
<text x="28" y="32.6">PD0/RXD/PCINT16</text>
<text x="57.1" y="32.6">PB0/ICP1/CLKO/PCINT0</text>
<text x="62.5" y="35.1">PB1/OC1A/PCINT1</text>
<text x="85.1" y="31.4">12</text>
<text x="85.1" y="33.9">13</text>
<text x="96.6" y="32.6">IO8</text>
<text x="96.6" y="35.1">IO9</text>
<text x="9.3" y="40.2">IO3</text>
<text x="9.3" y="37.7">IO2</text>
<text x="21.9" y="36.4">32</text>
<text x="23" y="41.6">2</text>
<text x="23" y="39">1</text>
<text x="28" y="40.2">PD3/INT1/OC2B/PCINT19</text>
<text x="28" y="37.7">PD2/INT0/PCINT18</text>
<text x="56.3" y="40.2">PB3/MOSI/OC2A/PCINT3</text>
<text x="59" y="37.7">PB2/SS/OC1B/PCINT2</text>
<text x="85.1" y="39">15</text>
<text x="85.1" y="36.4">14</text>
<text x="85.1" y="41.6">16</text>
<text x="96.6" y="37.7">IO10</text>
<text x="96.6" y="40.2">IO11</text>
<text x="130.9" y="41.5">VCC</text>
<text x="209.3" y="37.7">RB2</text>
<text x="241.4" y="37.7">CB2</text>
<text x="251.2" y="37.7">RB6</text>
<text x="283.3" y="37.7">CB6</text>
<text x="293.2" y="37.7">RB10</text>
<text x="326.4" y="37.7">CB10</text>
<text x="336.4" y="37.7">RB14</text>
<text x="369.6" y="37.7">CB14</text>
<text x="9.3" y="47.8">IO6</text>
<text x="9.3" y="45.3">IO5</text>
<text x="9.3" y="42.7">IO4</text>
<text x="21.9" y="46.6">10</text>
<text x="23" y="44.1">9</text>
<text x="28" y="47.8">PD6/AIN0/OC0A/PCINT22 PB6/TOSC1/XTAL1/PCINT6</text>
<text x="28" y="45.3">PD5/T1/OC0B/PCINT21</text>
<text x="28" y="42.7">PD4/T0/XCK/PCINT20</text>
<text x="62.8" y="42.7">PB4/MISO/PCINT4</text>
<text x="63.9" y="45.3">PB5/SCK/PCINT5</text>
<text x="85.1" y="44.1">17</text>
<text x="85.1" y="46.6">7</text>
<text x="96.6" y="42.7">IO12</text>
<text x="96.6" y="45.3">IO13</text>
<text x="209.3" y="47.8">RB3</text>
<text x="241.4" y="47.8">CB3</text>
<text x="251.2" y="47.8">RB7</text>
<text x="283.3" y="47.8">CB7</text>
<text x="9.3" y="50.4">IO7</text>
<text x="22" y="49.2">11</text>
<text x="28" y="50.4">PD7/AIN1/PCINT23</text>
<text x="54.2" y="50.4">PB7/TOSC2/XTAL2/PCINT7</text>
<text x="85.1" y="49.2">8</text>
<text x="148.2" y="53.2" transform="rotate(-90 148.2 53.2)">1</text>
<text x="149.4" y="48.3" transform="rotate(-90 149.4 48.3)">VSS</text>
<text x="150.8" y="53.3" transform="rotate(-90 150.8 53.3)">2</text>
<text x="152" y="48.3" transform="rotate(-90 152 48.3)">VDD</text>
<text x="153.3" y="53.3" transform="rotate(-90 153.3 53.3)">3</text>
<text x="154.5" y="48.3" transform="rotate(-90 154.5 48.3)">VEE</text>
<text x="158.4" y="53.2" transform="rotate(-90 158.4 53.2)">4</text>
<text x="159.6" y="48.3" transform="rotate(-90 159.6 48.3)">RS</text>
<text x="160.9" y="53.3" transform="rotate(-90 160.9 53.3)">5</text>
<text x="162.1" y="48.3" transform="rotate(-90 162.1 48.3)">RW</text>
<text x="163.5" y="53.3" transform="rotate(-90 163.5 53.3)">6</text>
<text x="164.7" y="48.3" transform="rotate(-90 164.7 48.3)">E</text>
<text x="168.6" y="53.3" transform="rotate(-90 168.6 53.3)">7</text>
<text x="169.8" y="48.3" transform="rotate(-90 169.8 48.3)">D0</text>
<text x="171.1" y="53.2" transform="rotate(-90 171.1 53.2)">8</text>
<text x="172.3" y="48.3" transform="rotate(-90 172.3 48.3)">D1</text>
<text x="173.6" y="53.3" transform="rotate(-90 173.6 53.3)">9</text>
<text x="174.8" y="48.3" transform="rotate(-90 174.8 48.3)">D2</text>
<text x="177.4" y="48.3" transform="rotate(-90 177.4 48.3)">D3</text>
<text x="179.9" y="48.3" transform="rotate(-90 179.9 48.3)">D4</text>
<text x="182.5" y="48.3" transform="rotate(-90 182.5 48.3)">D5</text>
<text x="185" y="48.3" transform="rotate(-90 185 48.3)">D6</text>
<text x="187.5" y="48.3" transform="rotate(-90 187.5 48.3)">D7</text>
<text x="293.4" y="52.9">RB11</text>
<text x="326.4" y="52.9">CB11</text>
<text x="336.4" y="52.9">RB15</text>
<text x="369.6" y="52.9">CB15</text>
<text x="7" y="55.4">AREF</text>
<text x="12.3" y="59.7" transform="rotate(-90 12.3 59.7)">+5V</text>
<text x="21.9" y="56.8">18</text>
<text x="21.9" y="54.3">20</text>
<text x="28" y="58">AVCC</text>
<text x="28" y="55.4">AREF</text>
<text x="62.6" y="58">PC1/ADC1/PCINT9</text>
<text x="62.6" y="55.4">PC0/ADC0/PCINT8</text>
<text x="85.1" y="59.3">25</text>
<text x="85.1" y="56.8">24</text>
<text x="85.1" y="54.3">23</text>
<text x="96.6" y="55.4">AD0</text>
<text x="96.6" y="58">AD1</text>
<text x="176.2" y="54.4" transform="rotate(-90 176.2 54.4)">10</text>
<text x="178.7" y="54.3" transform="rotate(-90 178.7 54.3)">11</text>
<text x="181.3" y="54.4" transform="rotate(-90 181.3 54.4)">12</text>
<text x="183.8" y="54.4" transform="rotate(-90 183.8 54.4)">13</text>
<text x="186.3" y="54.4" transform="rotate(-90 186.3 54.4)">14</text>
<text x="209.3" y="58">RB3</text>
<text x="241.4" y="58">CB4</text>
<text x="251.2" y="58">RB8</text>
<text x="283.3" y="58">CB8</text>
<text x="8.6" y="63.1">AD6</text>
<text x="8.6" y="65.6">AD7</text>
<text x="21.9" y="61.9">19</text>
<text x="21.9" y="64.4">22</text>
<text x="28" y="63.1">ADC6</text>
<text x="28" y="65.6">ADC7</text>
<text x="56.4" y="65.6">PC4/ADC4/SDA/PCINT12</text>
<text x="61.4" y="60.5">PC2/ADC2/PCINT10</text>
<text x="61.6" y="63.1">PC3/ADC3/PCINT11</text>
<text x="85.1" y="64.4">27</text>
<text x="85.1" y="61.9">26</text>
<text x="96.6" y="60.5">AD2</text>
<text x="96.6" y="63.1">AD3</text>
<text x="96.6" y="65.6">AD4</text>
<text x="164.7" y="65.1" transform="rotate(-90 164.7 65.1)">D_E</text>
<text x="293.2" y="63.1">RB12</text>
<text x="326.4" y="63.1">CB12</text>
<text x="336.4" y="63.1">RB16</text>
<text x="369.6" y="63.1">CB16</text>
<text x="56.6" y="68.1">PC5/ADC5/SCL/PCINT13</text>
<text x="59.9" y="70.7">PC6/RESET/PCINT14</text>
<text x="85.1" y="69.5">29</text>
<text x="85.1" y="67">28</text>
<text x="96.6" y="68.1">AD5</text>
<text x="96.6" y="70.7">RESET</text>
<text x="159.6" y="66.7" transform="rotate(-90 159.6 66.7)">D_RS</text>
<text x="179.9" y="66.4" transform="rotate(-90 179.9 66.4)">D_D4</text>
<text x="182.4" y="66.4" transform="rotate(-90 182.4 66.4)">D_D5</text>
<text x="185" y="66.4" transform="rotate(-90 185 66.4)">D_D6</text>
<text x="187.5" y="66.4" transform="rotate(-90 187.5 66.4)">D_D7</text>
<text x="26.5" y="74.6">ATMEGA328P</text>
<text x="87.7" y="75.8">+5V</text>
<text x="123.4" y="73.4">10k</text>
<text x="18.3" y="78.3">IO10</text>
<text x="18.3" y="83.4">IO12</text>
<text x="18.4" y="80.8">IO11</text>
<text x="38.2" y="78.3">SS</text>
<text x="38.2" y="80.8">MOSI IO1</text>
<text x="38.2" y="83.4">MISO</text>
<text x="44.8" y="78.3">IO0</text>
<text x="78.8" y="78.3">RXD</text>
<text x="78.8" y="80.8">TXD</text>
<text x="18.3" y="85.9">IO13</text>
<text x="38.2" y="85.9">SCK</text>
<text x="18.8" y="91">AD0</text>
<text x="18.8" y="93.6">AD1</text>
<text x="38.2" y="91">IO14</text>
<text x="38.2" y="93.6">IO15</text>
<text x="89" y="93.6">RESET</text>
<text x="18.8" y="96.1">AD2</text>
<text x="18.8" y="98.6">AD3</text>
<text x="18.8" y="101.2">AD4</text>
<text x="38.2" y="96.1">IO16</text>
<text x="38.2" y="98.6">IO17</text>
<text x="38.2" y="101.2">IO18</text>
<text x="89" y="98.6">IO13</text>
<text x="125.8" y="96.1">VCC</text>
<text x="270.6" y="96.1">VCC</text>
<text x="18.8" y="103.7">AD5</text>
<text x="38.2" y="103.7">IO19</text>
<text x="53.4" y="103.7">LED &amp; Reset</text>
<text x="85.1" y="103.7">Arduino Nano 3.x</text>
<text x="125.7" y="116.2">10k</text>
<text x="135.9" y="116.2">10k</text>
<text x="177.9" y="119">12VDD</text>
<text x="200.2" y="118.1" transform="rotate(-90 200.2 118.1)">RG1_1</text>
<text x="270.5" y="116.2">10k</text>
<text x="280.7" y="116.2">10k</text>
<text x="321.3" y="119">A2(+VS)</text>
<text x="345" y="118.1" transform="rotate(-90 345 118.1)">RG2_1</text>
<text x="19.4" y="124">IO0</text>
<text x="38.2" y="124">D0</text>
<text x="50.7" y="124">D2</text>
<text x="68.6" y="124">D_D4</text>
<text x="198.9" y="124.5" transform="rotate(-90 198.9 124.5)">7</text>
<text x="201.4" y="124.5" transform="rotate(-90 201.4 124.5)">1</text>
<text x="343.7" y="124.5" transform="rotate(-90 343.7 124.5)">7</text>
<text x="346.2" y="124.5" transform="rotate(-90 346.2 124.5)">1</text>
<text x="19.4" y="131.7">IO3</text>
<text x="19.4" y="129.1">IO2</text>
<text x="19.4" y="126.6">IO1</text>
<text x="38.2" y="131.7">D3</text>
<text x="38.2" y="129.1">D2</text>
<text x="38.2" y="126.6">D1</text>
<text x="50.7" y="131.7">D5</text>
<text x="50.7" y="129.1">D4</text>
<text x="50.7" y="126.6">D3</text>
<text x="68.6" y="131.7">D_D7</text>
<text x="68.6" y="129.1">D_D6</text>
<text x="68.6" y="126.6">D_D5</text>
<text x="103.3" y="130.4">DAC_SCL1</text>
<text x="134.8" y="129.2">5</text>
<text x="134.8" y="131.7">4</text>
<text x="139.8" y="130.4">SCL</text>
<text x="146.4" y="130.4">VOUT</text>
<text x="156.3" y="129.2">1</text>
<text x="156.3" y="131.7">3</text>
<text x="174" y="129.1">VCC</text>
<text x="190.7" y="129.2">3</text>
<text x="207.1" y="131.7">6</text>
<text x="248.1" y="130.4">DAC_SCL3</text>
<text x="279.6" y="129.2">5</text>
<text x="279.6" y="131.7">4</text>
<text x="284.5" y="130.4">SCL</text>
<text x="291.2" y="130.4">VOUT</text>
<text x="301" y="129.2">1</text>
<text x="301" y="131.7">3</text>
<text x="318.8" y="129.1">VCC</text>
<text x="335.5" y="129.2">3</text>
<text x="351.8" y="131.7">6</text>
<text x="19.4" y="136.7">IO5</text>
<text x="19.4" y="134.2">IO4</text>
<text x="38.2" y="136.7">D5</text>
<text x="38.2" y="134.2">D4</text>
<text x="50.7" y="136.7">D7</text>
<text x="50.7" y="134.2">D6</text>
<text x="68.6" y="136.7">D_E</text>
<text x="68.6" y="134.2">D_RS</text>
<text x="103.1" y="132.9">DAC_SDA1</text>
<text x="134.8" y="134.3">6</text>
<text x="139.8" y="132.9">SDA</text>
<text x="139.8" y="135.5">A0</text>
<text x="147.9" y="132.9">VDD</text>
<text x="148.1" y="135.5">VSS</text>
<text x="156.3" y="134.3">2</text>
<text x="190.7" y="134.3">2</text>
<text x="220.3" y="132.9">VOUT_PRESION</text>
<text x="247.8" y="132.9">DAC_SDA3</text>
<text x="279.6" y="134.3">6</text>
<text x="284.5" y="132.9">SDA</text>
<text x="284.5" y="135.5">A0</text>
<text x="292.7" y="132.9">VDD</text>
<text x="292.9" y="135.5">VSS</text>
<text x="301" y="134.3">2</text>
<text x="335.5" y="134.3">2</text>
<text x="365.1" y="132.9">VOUT_ECG</text>
<text x="19.4" y="141.8">IO7</text>
<text x="19.4" y="139.3">IO6</text>
<text x="38.2" y="141.8">D7</text>
<text x="38.2" y="139.3">D6</text>
<text x="50.7" y="141.8">D8</text>
<text x="68.6" y="141.8">R1</text>
<text x="132.1" y="142.8">10k</text>
<text x="138.3" y="139.4">MCP4725</text>
<text x="198.9" y="140.9" transform="rotate(-90 198.9 140.9)">4</text>
<text x="201.4" y="140.9" transform="rotate(-90 201.4 140.9)">8</text>
<text x="203.9" y="140.9" transform="rotate(-90 203.9 140.9)">5</text>
<text x="204.7" y="143.2">AD622</text>
<text x="276.9" y="142.8">10k</text>
<text x="283.1" y="139.4">MCP4725</text>
<text x="343.6" y="140.9" transform="rotate(-90 343.6 140.9)">4</text>
<text x="346.2" y="140.9" transform="rotate(-90 346.2 140.9)">8</text>
<text x="348.8" y="140.9" transform="rotate(-90 348.8 140.9)">5</text>
<text x="349.5" y="143.2">AD622</text>
<text x="18.3" y="149.4">IO10</text>
<text x="19.4" y="144.4">IO8</text>
<text x="19.4" y="146.9">IO9</text>
<text x="38.2" y="144.4">D8</text>
<text x="38.2" y="149.4">D10</text>
<text x="38.2" y="146.9">D9</text>
<text x="49.5" y="146.9">D10</text>
<text x="49.7" y="149.4">D11</text>
<text x="50.7" y="144.4">D9</text>
<text x="68.6" y="149.4">R4</text>
<text x="68.6" y="146.9">R3</text>
<text x="68.6" y="144.4">R2</text>
<text x="180.6" y="146.6">1uF</text>
<text x="325.4" y="146.6">1uF</text>
<text x="18.3" y="154.5">IO12</text>
<text x="18.4" y="152">IO11</text>
<text x="38.2" y="154.5">D12</text>
<text x="38.2" y="152">D11</text>
<text x="49.5" y="154.5">D13</text>
<text x="49.5" y="152">D12</text>
<text x="68.6" y="154.5">C2</text>
<text x="68.6" y="152">C1</text>
<text x="200.2" y="152.3" transform="rotate(-90 200.2 152.3)">8</text>
<text x="345" y="152.3" transform="rotate(-90 345 152.3)">8</text>
<text x="18.3" y="157.1">IO13</text>
<text x="38.2" y="157.1">D13</text>
<text x="48.7" y="159.6">IO15</text>
<text x="48.7" y="157.1">IO14</text>
<text x="68.6" y="159.6">C4</text>
<text x="68.6" y="157.1">C3</text>
<text x="200.2" y="157.8" transform="rotate(-90 200.2 157.8)">RG1_</text>
<text x="345" y="157.8" transform="rotate(-90 345 157.8)">RG2_</text>
<text x="42.8" y="165.1" transform="rotate(-90 42.8 165.1)">C1</text>
<text x="60.5" y="165.1" transform="rotate(-90 60.5 165.1)">C2</text>
<text x="78.3" y="165.1" transform="rotate(-90 78.3 165.1)">C3</text>
<text x="96.1" y="165.1" transform="rotate(-90 96.1 165.1)">C4</text>
<text x="125.8" y="167.2">VCC</text>
<text x="183.9" y="167.2">RG1_1</text>
<text x="216" y="167.2">RG1_8</text>
<text x="270.6" y="167.2">VCC</text>
<text x="328.6" y="167.2">RG2_1</text>
<text x="360.7" y="167.2">RG2_8</text>
<text x="199.2" y="169.6">36.071k</text>
<text x="344" y="169.6">36.071k</text>
<text x="27.5" y="175.3" transform="rotate(-90 27.5 175.3)">RB1</text>
<text x="28.9" y="177.4">CB1</text>
<text x="45.3" y="175.3" transform="rotate(-90 45.3 175.3)">RB2</text>
<text x="46.7" y="177.4">CB2</text>
<text x="63.1" y="175.3" transform="rotate(-90 63.1 175.3)">RB3</text>
<text x="64.5" y="177.4">CB3</text>
<text x="80.9" y="175.3" transform="rotate(-90 80.9 175.3)">RB4</text>
<text x="82.3" y="177.4">CB4</text>
<text x="12.6" y="185">R1</text>
<text x="27.5" y="190.5" transform="rotate(-90 27.5 190.5)">RB5</text>
<text x="45.3" y="190.5" transform="rotate(-90 45.3 190.5)">RB6</text>
<text x="63.1" y="190.5" transform="rotate(-90 63.1 190.5)">RB7</text>
<text x="80.9" y="190.5" transform="rotate(-90 80.9 190.5)">RB8</text>
<text x="125.7" y="187.3">10k</text>
<text x="135.9" y="187.3">10k</text>
<text x="176.6" y="190.1">A1(+VS)</text>
<text x="200.2" y="189.2" transform="rotate(-90 200.2 189.2)">RG3_1</text>
<text x="270.5" y="187.3">10k</text>
<text x="280.7" y="187.3">10k</text>
<text x="321.3" y="190.1">A3(+VS)</text>
<text x="345" y="189.2" transform="rotate(-90 345 189.2)">RG4_1</text>
<text x="28.9" y="192.6">CB5</text>
<text x="46.7" y="192.6">CB6</text>
<text x="64.5" y="192.6">CB7</text>
<text x="82.3" y="192.6">CB8</text>
<text x="198.9" y="195.6" transform="rotate(-90 198.9 195.6)">7</text>
<text x="201.4" y="195.6" transform="rotate(-90 201.4 195.6)">1</text>
<text x="343.7" y="195.6" transform="rotate(-90 343.7 195.6)">7</text>
<text x="346.2" y="195.6" transform="rotate(-90 346.2 195.6)">1</text>
<text x="12.6" y="200.2">R2</text>
<text x="103.3" y="201.5">DAC_SCL1</text>
<text x="134.8" y="200.3">5</text>
<text x="134.8" y="202.8">4</text>
<text x="139.8" y="201.5">SCL</text>
<text x="146.4" y="201.5">VOUT</text>
<text x="156.3" y="200.3">1</text>
<text x="156.3" y="202.8">3</text>
<text x="174" y="200.2">VCC</text>
<text x="190.7" y="200.3">3</text>
<text x="207.1" y="202.8">6</text>
<text x="248.1" y="201.5">DAC_SCL4</text>
<text x="279.6" y="200.3">5</text>
<text x="279.6" y="202.8">4</text>
<text x="284.5" y="201.5">SCL</text>
<text x="291.2" y="201.5">VOUT</text>
<text x="301" y="200.3">1</text>
<text x="301" y="202.8">3</text>
<text x="318.8" y="200.2">VCC</text>
<text x="335.5" y="200.3">3</text>
<text x="351.8" y="202.8">6</text>
<text x="27.5" y="205.7" transform="rotate(-90 27.5 205.7)">RB9</text>
<text x="28.9" y="207.9">CB9</text>
<text x="45.3" y="205.7" transform="rotate(-90 45.3 205.7)">RB10</text>
<text x="45.6" y="207.9">CB10</text>
<text x="63.1" y="205.7" transform="rotate(-90 63.1 205.7)">RB11</text>
<text x="63.5" y="207.9">CB11</text>
<text x="80.9" y="205.7" transform="rotate(-90 80.9 205.7)">RB12</text>
<text x="81.1" y="207.9">CB12</text>
<text x="103.1" y="204.1">DAC_SDA1</text>
<text x="134.8" y="205.4">6</text>
<text x="139.8" y="204.1">SDA</text>
<text x="139.8" y="206.6">A0</text>
<text x="147.9" y="204.1">VDD</text>
<text x="148.1" y="206.6">VSS</text>
<text x="156.3" y="205.4">2</text>
<text x="190.7" y="205.4">2</text>
<text x="220.3" y="204.1">VOUT_SO2</text>
<text x="247.8" y="204.1">DAC_SDA4</text>
<text x="279.6" y="205.4">6</text>
<text x="284.5" y="204.1">SDA</text>
<text x="284.5" y="206.6">A0</text>
<text x="292.7" y="204.1">VDD</text>
<text x="292.9" y="206.6">VSS</text>
<text x="301" y="205.4">2</text>
<text x="335.5" y="205.4">2</text>
<text x="365.1" y="204.1">VOUT_PRESION</text>
<text x="12.6" y="215.5">R3</text>
<text x="132.1" y="213.9">10k</text>
<text x="138.3" y="210.5">MCP4725</text>
<text x="198.9" y="212" transform="rotate(-90 198.9 212)">4</text>
<text x="201.4" y="212" transform="rotate(-90 201.4 212)">8</text>
<text x="203.9" y="212" transform="rotate(-90 203.9 212)">5</text>
<text x="204.7" y="214.3">AD622</text>
<text x="276.9" y="213.9">10k</text>
<text x="283.1" y="210.5">MCP4725</text>
<text x="343.6" y="212" transform="rotate(-90 343.6 212)">4</text>
<text x="346.2" y="212" transform="rotate(-90 346.2 212)">8</text>
<text x="348.8" y="212" transform="rotate(-90 348.8 212)">5</text>
<text x="349.5" y="214.3">AD622</text>
<text x="27.5" y="221" transform="rotate(-90 27.5 221)">RB13</text>
<text x="45.3" y="221" transform="rotate(-90 45.3 221)">RB14</text>
<text x="63.1" y="221" transform="rotate(-90 63.1 221)">RB15</text>
<text x="80.9" y="221" transform="rotate(-90 80.9 221)">RB16</text>
<text x="180.6" y="217.8">1uF</text>
<text x="325.4" y="217.8">1uF</text>
<text x="27.8" y="223.1">CB13</text>
<text x="45.6" y="223.1">CB14</text>
<text x="63.3" y="223.1">CB15</text>
<text x="81.1" y="223.1">CB16</text>
<text x="200.2" y="223.5" transform="rotate(-90 200.2 223.5)">8</text>
<text x="345" y="223.5" transform="rotate(-90 345 223.5)">8</text>
<text x="12.6" y="230.7">R4</text>
<text x="200.2" y="229" transform="rotate(-90 200.2 229)">RG3_</text>
<text x="345" y="229" transform="rotate(-90 345 229)">RG4_</text>
<text x="183.9" y="238.3">RG3_1</text>
<text x="216" y="238.3">RG3_8</text>
<text x="328.6" y="238.3">RG4_1</text>
<text x="360.7" y="238.3">RG4_8</text>
<text x="199.2" y="240.8">36.071k</text>
<text x="344" y="240.8">36.071k</text>
</g>
</svg>
